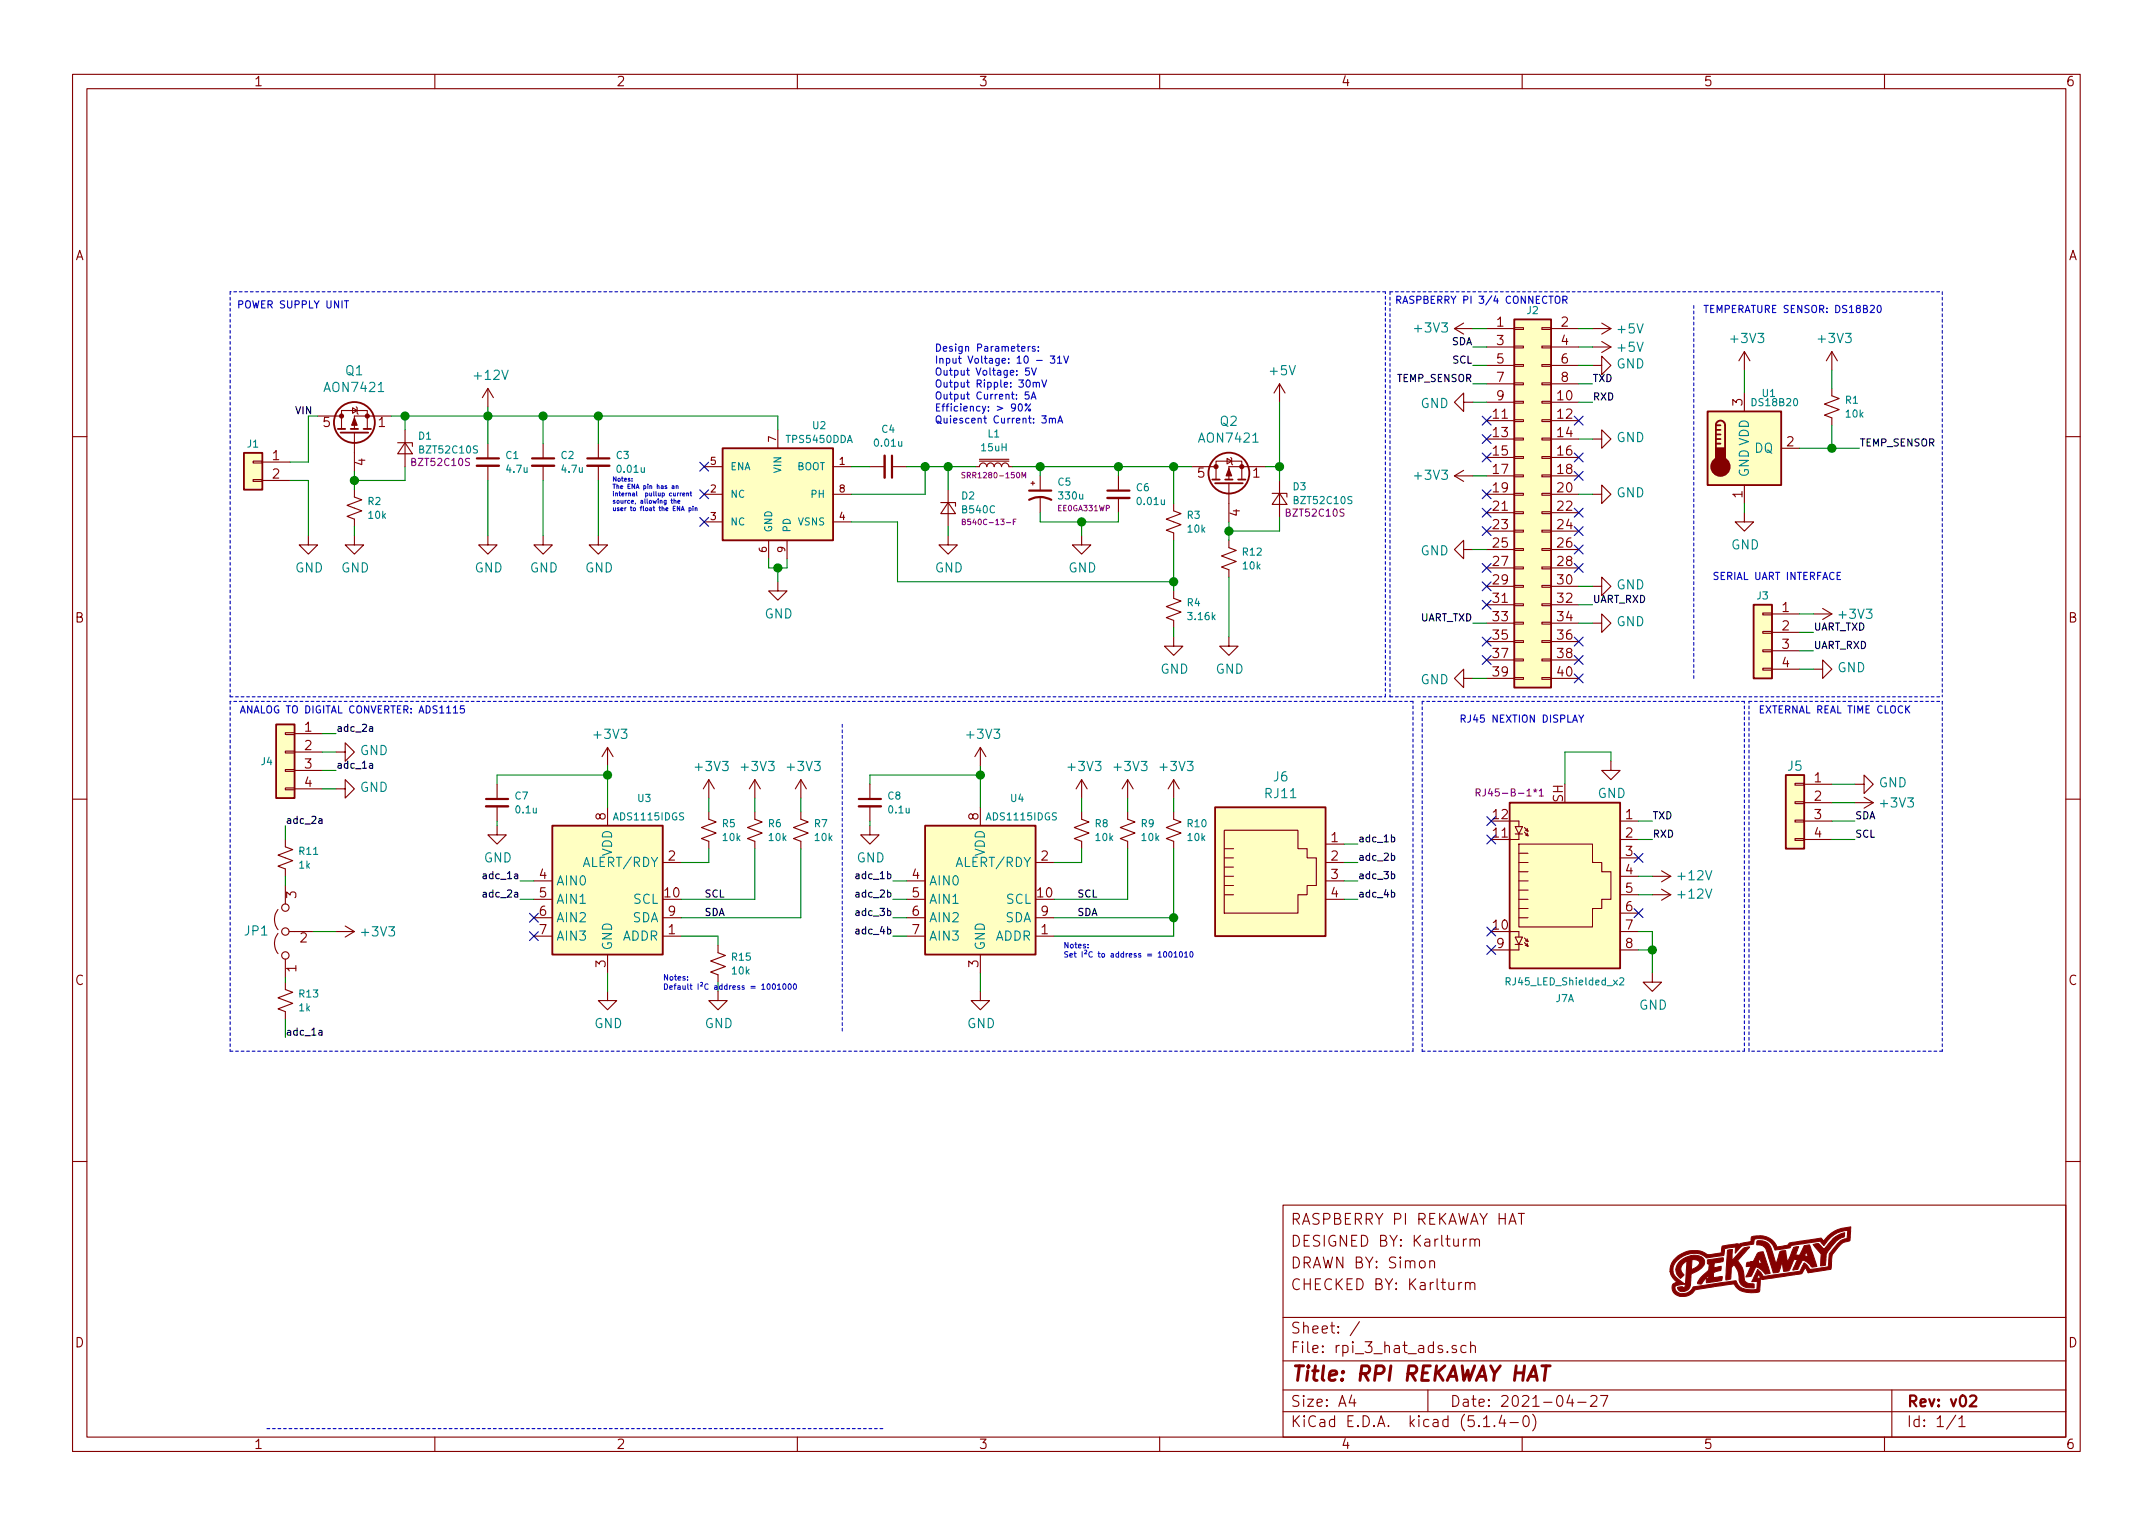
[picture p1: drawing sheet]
<svg xmlns="http://www.w3.org/2000/svg" width="297mm" height="210mm" viewBox="0 0 297 210" stroke-linecap="round" stroke-linejoin="round" font-family="sans-serif">
<g fill="none" stroke="#840000" stroke-width=".15">
<path d="M10 10.3h277v189.9h-277zM12 12.2h273v186.1h-273zM60 10.3v1.9M110 10.3v1.9M160 10.3v1.9M210 10.3v1.9M260 10.3v1.9M43.8 57.4h3.3M47.1 57.4v-.8h3.6v2.6M47.1 57.4v1.8M48.6 56.3l.7 .3-.7 .4zM48.9 59.7v5.3"/>
<path d="M49.1 56.1l.2 .2v.7l.1 .1M54 57.4h-5.1v1.8M55.9 59.3v5.1M67.3 53.6l-.8 1.3M67.3 53.6v2.5M67.3 53.6l.8 1.3M107.3 59.3v2.5M176.5 53v2.5M176.5 53l-.7 1.2M176.5 53l.8 1.2M200.7 45.3l1.2 .8M200.7 45.3h2.5"/>
<path d="M201.9 55.5v-1.3l-1.2 1.3 1.2 1.3v-1.3h1.3M201.9 44.6l-1.2 .7M205.1 45.3h3.8M205.1 47.9h3.8M205.1 55.5h3.8M205.1 58h3.8M205.1 50.4h3.8M205.1 53h3.8M208.9 57.9h1.3v.3h-1.3zM208.9 55.4h1.3v.2h-1.3zM208.9 52.8h1.3v.3h-1.3zM208.9 50.3h1.3v.2h-1.3z"/>
<path d="M208.9 47.7h1.3v.3h-1.3zM208.9 45.2h1.3v.3h-1.3zM212.7 57.9h1.3v.3h-1.3zM212.7 55.4h1.3v.2h-1.3zM212.7 52.8h1.3v.3h-1.3zM212.7 50.3h1.3v.2h-1.3zM212.7 47.7h1.3v.3h-1.3zM212.7 45.2h1.3v.3h-1.3zM214 45.3h3.8M214 47.9h3.8M214 55.5h3.8M214 58h3.8"/>
<path d="M214 50.4h3.8M214 53h3.8M219.7 50.4h1.3v-1.3l1.2 1.3-1.2 1.3v-1.3M219.7 45.3h2.5M219.7 47.9h2.5M221 44.6l1.2 .7M221 47.1l1.2 .8M222.2 45.3l-1.2 .8M222.2 47.9l-1.2 .7M240.7 48.5v2.5M240.7 54.2v2.6M240.7 48.5l-.8 1.3"/>
<path d="M240.7 48.5l.7 1.3M252.7 53.6v1l1 .4-2 .7 2 .8-2 .8 1 .4v1M252.7 48.5l-.7 1.3M252.7 48.5v2.5M252.7 48.5l.8 1.3M10 60.2h2M34.9 66.2h1.3v.2h-1.3zM34.9 63.6h1.3v.3h-1.3zM36.2 63.7h3.8M36.2 66.3h3.8M42.5 73.9v1.3h1.3l-1.3 1.2-1.2-1.2h1.2M48.9 73.9v1.3h1.3l-1.3 1.2-1.3-1.2h1.3"/>
<path d="M48.9 67.6v1l1 .4-2 .7 2 .8-2 .7 1 .4v1M54.9 61.1h2v.5M55.9 61.1l1 1.5h-2zM67.3 73.9v1.3h1.3l-1.3 1.2-1.3-1.2h1.3M67.3 61.2v2M67.3 64.3v2M74.9 73.9v1.3h1.3l-1.3 1.2-1.2-1.2h1.2M74.9 61.2v2M74.9 64.3v2M82.5 73.9v1.3h1.3l-1.3 1.2-1.2-1.2h1.2M82.5 61.2v2M82.5 64.3v2"/>
<path d="M97.2 64.4h2.5M97.2 68.2h2.5M97.2 72h2.5M106 74.5v2.6M108.6 74.5v2.6M114.9 64.4h2.6M114.9 68.2h2.6M114.9 72h2.6M120 64.4h2M123.1 64.4h2M129.8 69.3h2v.5M130.8 73.9v1.3h1.3l-1.3 1.2-1.3-1.2h1.3"/>
<path d="M130.8 69.3l1 1.6h-2zM130.8 67.6v5M134.6 64.4h.5a.51 .51 0 0 1 .5-.5 .51 .51 0 0 1 .5 .5 .51 .51 0 0 1 .6-.5 .51 .51 0 0 1 .5 .5 .51 .51 0 0 1 .5-.5 .51 .51 0 0 1 .5 .5 .51 .51 0 0 1 .5-.5 .51 .51 0 0 1 .5 .5h.5M135.1 63.6h4.1M135.1 63.4h4.1M142.2 66.7h.5M142.5 66.4v.5M143.5 65.7v2M143.5 68.7v2M149.2 73.9v1.3h1.3l-1.3 1.2-1.2-1.2h1.2M154.3 65.7v2M154.3 68.7v2"/>
<path d="M161.9 69.5v1l1 .4-2 .7 2 .8-2 .7 1 .4v1M164.5 64.4h3.3M167.8 64.4v-.8h3.5v2.6M167.8 64.4v1.8M169.3 63.2l.6 .4-.6 .4zM169.5 74.5v1.1l1.1 .3-2.1 .8 2.1 .8-2.1 .7 1 .4v1M169.5 66.7v5.3M169.8 63.1l.1 .1v.8l.2 .1M174.6 64.4h-5.1v1.8M175.5 68.1h2v.5M176.5 68.1l1 1.5h-2zM176.5 66.3v5.1"/>
<path d="M200.7 65.7h2.5M200.7 65.7l1.2 .7M201.9 75.8v-1.3l-1.2 1.3 1.2 1.3v-1.3h1.3M201.9 64.9l-1.2 .8M205.1 60.6h3.8M205.1 63.1h3.8M205.1 65.7h3.8M205.1 68.2h3.8M205.1 70.7h3.8M205.1 73.3h3.8M205.1 75.8h3.8M205.1 78.4h3.8"/>
<path d="M208.9 73.1h1.3v.3h-1.3zM208.9 75.7h1.3v.2h-1.3zM208.9 78.2h1.3v.3h-1.3zM208.9 70.6h1.3v.3h-1.3zM208.9 65.5h1.3v.3h-1.3zM208.9 63h1.3v.2h-1.3zM208.9 60.4h1.3v.3h-1.3zM208.9 68.1h1.3v.2h-1.3zM212.7 73.1h1.3v.3h-1.3zM212.7 75.7h1.3v.2h-1.3zM212.7 78.2h1.3v.3h-1.3zM212.7 70.6h1.3v.3h-1.3z"/>
<path d="M212.7 65.5h1.3v.3h-1.3zM212.7 63h1.3v.2h-1.3zM212.7 60.4h1.3v.3h-1.3zM212.7 68.1h1.3v.2h-1.3zM214 60.6h3.8M214 63.1h3.8M214 65.7h3.8M214 68.2h3.8M214 70.7h3.8M214 73.3h3.8M214 75.8h3.8M214 78.4h3.8"/>
<path d="M219.7 60.6h1.3v-1.3l1.2 1.3-1.2 1.2v-1.2M219.7 68.2h1.3v-1.3l1.2 1.3-1.2 1.3v-1.3M240.7 70.7v1.3h1.2l-1.2 1.3-1.3-1.3h1.3M240.7 66.9v2.6M245.7 61.8h2.6M285 60.2h2M107.3 80.3v1.2h1.3l-1.3 1.3-1.3-1.3h1.3M161.9 81.5v1l1 .4-2 .8 2 .7-2 .8 1 .4v1M161.9 87.9v1.2h1.3l-1.3 1.3-1.2-1.3h1.2M169.5 87.9v1.2h1.3l-1.3 1.3-1.2-1.3h1.2M201.9 93.6v-1.3l-1.2 1.3 1.2 1.3v-1.3h1.3M205.1 80.9h3.8"/>
<path d="M205.1 83.4h3.8M205.1 86h3.8M205.1 88.5h3.8M205.1 91.1h3.8M205.1 93.6h3.8M208.9 80.8h1.3v.2h-1.3zM208.9 83.3h1.3v.3h-1.3zM208.9 85.8h1.3v.3h-1.3zM208.9 88.4h1.3v.2h-1.3zM208.9 90.9h1.3v.3h-1.3zM208.9 93.5h1.3v.2h-1.3zM212.7 80.8h1.3v.2h-1.3z"/>
<path d="M212.7 83.3h1.3v.3h-1.3zM212.7 85.8h1.3v.3h-1.3zM212.7 88.4h1.3v.2h-1.3zM212.7 90.9h1.3v.3h-1.3zM212.7 93.5h1.3v.2h-1.3zM214 80.9h3.8M214 83.4h3.8M214 86h3.8M214 88.5h3.8M214 91.1h3.8M214 93.6h3.8M219.7 80.9h1.3v-1.3l1.2 1.3-1.2 1.3v-1.3"/>
<path d="M219.7 86h1.3v-1.3l1.2 1.3-1.2 1.2v-1.2M243.2 92.2h1.3v.3h-1.3zM243.2 89.7h1.3v.2h-1.3zM243.2 84.6h1.3v.2h-1.3zM243.2 87.1h1.3v.3h-1.3zM244.5 84.7h3.8M244.5 87.2h3.8M244.5 89.8h3.8M244.5 92.3h3.8M250.2 92.3h1.3v-1.2l1.2 1.2-1.2 1.3v-1.3M250.2 84.7h2.5M251.5 83.9l1.2 .8"/>
<path d="M252.7 84.7l-1.2 .8M10 110.3h2M39.4 108.7h1.2v.3h-1.2zM39.4 106.2h1.2v.2h-1.2zM39.4 101.1h1.2v.2h-1.2zM39.4 103.6h1.2v.3h-1.2zM39.4 115.8v1l1 .4-2 .8 2 .7-2 .8 1 .4v1M40.6 101.2h3.8M40.6 103.8h3.8M40.6 106.3h3.8M40.6 108.8h3.8M46.4 103.8h1.2v-1.3l1.3 1.3-1.3 1.2v-1.2"/>
<path d="M46.4 108.8h1.2v-1.2l1.3 1.2-1.3 1.3v-1.3M68.6 113.9v1.3h1.2l-1.2 1.3-1.3-1.3h1.3M68.6 108.2v2M68.6 111.2v2.1M83.8 103.1v2.6M83.8 111.4v2.5M83.8 103.1l-.7 1.3M83.8 103.1l.8 1.3M91.4 119h2.6M97.8 112v1l1 .4-2 .8 2 .7-2 .8 1 .4v1M97.8 107.6l-.8 1.2M97.8 107.6v2.5"/>
<path d="M97.8 107.6l.8 1.2M104.1 112v1l1.1 .4-2.1 .8 2.1 .7-2.1 .8 1 .4v1M104.1 107.6l-.7 1.2M104.1 107.6v2.5M104.1 107.6l.8 1.2M110.5 112v1l1 .4-2 .8 2 .7-2 .8 1 .4v1M110.5 107.6l-.8 1.2M110.5 107.6v2.5M110.5 107.6l.8 1.2M120 113.9v1.3h1.3l-1.3 1.3-1.3-1.3h1.3M120 108.2v2M120 111.2v2.1"/>
<path d="M135.3 103.1l-.8 1.3M135.3 103.1v2.6M135.3 111.4v2.5M135.3 103.1l.7 1.3M142.9 119h2.5M149.2 112v1l1 .4-2 .8 2 .7-2 .8 1 .4v1M149.2 107.6l-.7 1.2M149.2 107.6v2.5M149.2 107.6l.8 1.2M155.6 112v1l1 .4-2 .8 2 .7-2 .8 1 .4v1M155.6 107.6l-.8 1.2M155.6 107.6v2.5"/>
<path d="M155.6 107.6l.7 1.2M161.9 112v1l1 .4-2 .8 2 .7-2 .8 1 .4v1M161.9 107.6v2.5M161.9 107.6l-.7 1.2M161.9 107.6l.8 1.2M168.9 119.6h1.3M168.9 118.4h1.3M168.9 117.1h1.3M168.9 114.5h10.2v2.6h1.2v1.3h1.3v3.8h-1.3v1.2h-1.2v2.6h-10.2zM182.9 116.5h2.5M182.9 119h2.5M208.3 113.3h1.2v.7"/>
<path d="M209 114h1.1l-.6 1.1zM209 115.1h1.1M209.5 117.7h1.3M209.5 119h1.3M209.5 116.5h10.2v2.5h1.3v1.3h1.2v3.8h-1.2v1.2h-1.3v2.6h-10.2zM209.5 115.1v.7h-1.2M210.3 114.2l.5 .5-.4-.2M210.3 114.8l.5 .5-.4-.1M210.7 114.3l.1 .4M210.7 114.9l.1 .4M222.2 105v1.3h1.3l-1.3 1.3-1.2-1.3h1.2M223.5 113.3h2.6"/>
<path d="M223.5 115.8h2.6M223.5 118.4h2.6M247.6 115.7h1.3v.2h-1.3zM247.6 113.2h1.3v.2h-1.3zM247.6 108.1h1.3v.2h-1.3zM247.6 110.6h1.3v.3h-1.3zM248.9 110.7h3.8M248.9 108.2h3.8M248.9 113.3h3.8M248.9 115.8h3.8M255.9 108.2h1.3v-1.3l1.2 1.3-1.2 1.3v-1.3M255.9 110.7h2.5"/>
<path d="M257.2 110l1.2 .7M258.4 110.7l-1.2 .8M285 110.3h2M38.4 128.8a2.26 2.26 0 0 0 0 2.8M38.4 125.5a2.26 2.26 0 0 0 0 2.8M39.4 135.5v1l1 .4-2 .8 2 .7-2 .8 1 .4v1M39.4 122.2v2.5M39.4 132.3v2.6M39.9 128.5h3.3M46.4 128.5h2.5M47.6 127.8l1.3 .7M48.9 128.5l-1.3 .8"/>
<path d="M73.7 126.6h2.5M73.7 121.5h2.5M73.7 124.1h2.5M73.7 129.2h2.5M83.8 136.8v1.2h1.3l-1.3 1.3-1.3-1.3h1.3M83.8 131.7v2.5M91.4 126.6h2.6M91.4 129.2h2.6M99.1 136.8v1.2h1.2l-1.2 1.3-1.3-1.3h1.3M99.1 130.4v1l1 .4-2.1 .8 2.1 .7-2.1 .8 1.1 .4v1M125.1 126.6h2.5M125.1 121.5h2.5"/>
<path d="M125.1 124.1h2.5M125.1 129.2h2.5M135.3 136.8v1.2h1.2l-1.2 1.3-1.3-1.3h1.3M135.3 131.7v2.5M142.9 126.6h2.5M142.9 129.2h2.5M168.9 123.4h1.3M168.9 122.2h1.3M168.9 120.9h1.3M182.9 121.5h2.5M182.9 124.1h2.5M208.3 128.5h1.2v.8"/>
<path d="M209 129.3h1.1l-.6 1zM209 130.3h1.1M209.5 120.3h1.3M209.5 121.5h1.3M209.5 122.8h1.3M209.5 124.1h1.3M209.5 130.3v.8h-3.8M209.5 125.3h1.3M209.5 126.6h1.3M210.3 129.4l.5 .5-.4-.1M210.3 130l.5 .6-.4-.2M210.7 129.5l.1 .4"/>
<path d="M210.7 130.2l.1 .4M223.5 128.5h2.6M223.5 123.4h2.6M223.5 120.9h2.6M223.5 131.1h2.6M223.5 126h2.6M228 134.2v1.3h1.2l-1.2 1.3-1.3-1.3h1.3M228 123.4h2.5M228 120.9h2.5M229.2 122.7l1.3 .7M229.2 120.1l1.3 .8M230.5 123.4l-1.3 .8"/>
<path d="M230.5 120.9l-1.3 .8M10 160.2h2M177 166.3h108v32h-108zM197.3 174.1a.41 .41 0 0 1 .6 0v.8M197.3 173.9v1M201.3 176.9v1M201.7 176.9l-.4 .2v.1M202.2 177.1a.39 .39 0 0 1 .6 0v.8M202.2 176.9v1M202.3 170.9l-.2 .1-.2 .2M202.8 177.1a.36 .36 0 0 1 .3-.2 .36 .36 0 0 1 .4 .2v.8M202.8 171.1a.41 .41 0 0 1 .7 0v.8"/>
<path d="M202.8 170.9v1M203.5 171.1l.2-.2 .3 .1 .1 .9M209.5 167.4h.8M209.9 167.4v1.5M285 160.2h2M60 198.3v1.9M110 198.3v1.9M160 198.3v1.9M177 194.8h108M177 191.8h108M177 187.8h108M177 181.8h108"/>
<path d="M186.5 192.5l-.4 1h1M186.8 193v1M187.6 182.3l-1.3 2M197 191.8v3M200.9 185.7a.37 .37 0 0 0-.6 .1v.1a.54 .54 0 0 0 .6 .3v.3l-.1 .1-.5-.1M202.3 185.7a.48 .48 0 0 0-.7 0l-.1 .2 .1 .6a.48 .48 0 0 0 .7 0M202.9 185.7a.41 .41 0 0 1 .7 .1v.8M202.9 185.1v1.5M204.7 196.8h.8M206.2 196.7v.1l-.1-.1h.1v.1M207.2 195.2l-.4 1.1h.9M207.5 195.8v1"/>
<path d="M208.3 196.3h1.2M210 198.3v1.9M210.3 195.4a.36 .36 0 0 1 .6 .2 .77 .77 0 0 1-.4 1.2 1 1 0 0 1-.2-1.4zM211.5 195.1a1.71 1.71 0 0 1 0 2.3M216.6 192.5l-.4 1h.9M216.9 193v1M217.7 193.5h1.1M219.5 192.7l.2-.2h.3a.41 .41 0 0 1 .3 .7l-.9 .8h.9M220.8 192.5h1l-.6 1.5M260 198.3v1.9M261 191.8v6.5M269.8 195.2l-1.2 2"/>
<path d="M270.3 195.8l.3-.3 .1-.2v1.5M270.3 196.8h.8"/>
<circle cx="39.4" cy="125.2" r=".51"/>
<circle cx="39.4" cy="131.8" r=".51"/>
<circle cx="39.4" cy="128.5" r=".51"/>
</g>
<path d="M65.8 63.2h3M73.4 63.2h3.1M81 63.2h3.1M123.1 62.9v3M142 69a3.2 3.2 0 0 1 3 0M142 67.7h3M152.8 67.7h3M67.1 110.2h3M118.5 110.2h3M271.8 192.7l.2-.2 .5 .1a.37 .37 0 0 1 .1 .6l-.9 .8h1" fill="none" stroke="#840000" stroke-width=".3"/>
<path d="M212.7 188.4h1.2M213.3 188.4l-.2 2" fill="none" stroke="#840000" stroke-width=".41"/>
<g fill="none" stroke="#840000" stroke-width=".25">
<path d="M46.6 59.2h1M47 59.7h3.8M48.4 59.2h1M50.2 59.2h1M208.9 44.1h5.1v50.8h-5.1zM235.6 56.8h10.1v10.1h-10.1zM236.7 58.7a.63 .63 0 0 1 .7-.7 .63 .63 0 0 1 .6 .7v3.1M236.7 59.9h.7M236.7 59.3h.7M236.7 58.7v3.1M236.7 58.7h.7M33.7 62.5h2.5v5.1h-2.5z"/>
<path d="M99.7 61.8h15.2v12.7h-15.2zM167.3 66.2h1M167.6 66.7h3.8M169 66.2h1.1M170.8 66.2h1M236.7 61.2h.7M236.7 60.6h.7M38.1 99.9h2.5v10.2h-2.5zM241.9 83.4h2.6v10.2h-2.6zM76.2 113.9h15.2v17.8h-15.2zM127.6 113.9h15.3v17.8h-15.3zM167.6 111.4h15.3v17.8h-15.3z"/>
<path d="M208.3 110.7h15.2v22.9h-15.2zM246.4 106.9h2.5v10.2h-2.5z"/>
<circle cx="48.9" cy="58.3" r="2.82"/>
<circle cx="169.5" cy="65.3" r="2.82"/>
</g>
<g fill="#840000" stroke="#840000" stroke-width=".15">
<path d="M169.5 64.6l.4 1.1h-.7z"/>
<path d="M48.9 57.7l.4 1h-.8z"/>
<circle cx="171.3" cy="64.4" r=".28"/>
<circle cx="167.8" cy="64.4" r=".28"/>
<circle cx="50.7" cy="57.4" r=".28"/>
<circle cx="47.1" cy="57.4" r=".28"/>
</g>
<g fill="#ffffc2" stroke="#ffffc2" stroke-width=".14">
<path d="M208.9 44.1h5.1v50.8h-5.1z"/>
<path d="M246.4 106.9h2.5v10.2h-2.5z"/>
<path d="M235.6 56.8h10.1v10.1h-10.1z"/>
<path d="M38.1 99.9h2.5v10.2h-2.5z"/>
<path d="M208.3 110.7h15.2v22.9h-15.2z"/>
<path d="M241.9 83.4h2.6v10.2h-2.6z"/>
<path d="M33.7 62.5h2.5v5.1h-2.5z"/>
<path d="M167.6 111.4h15.3v17.8h-15.3z"/>
<path d="M76.2 113.9h15.2v17.8h-15.2z"/>
<path d="M127.6 113.9h15.3v17.8h-15.3z"/>
<path d="M99.7 61.8h15.2v12.7h-15.2z"/>
</g>
<g fill="#840000" stroke="#840000" stroke-width=".14">
<path d="M250.1 171.7l.8-.1 .8 .7 .2-.3a4.1 4.1 0 0 1 2.6-1.9v.4a.37 .37 0 0 1-.4 .3 3.6 3.6 0 0 0-1.5 1.3 2.09 2.09 0 0 0-.7 2l-.1 .5h-.6l.1-1.6z"/>
<path d="M241 174.2l1.6-.1 .1 .2h.3l-.2-.6-.2 .4h-1.1h.4l.4-.9a.85 .85 0 0 1 1-.5l.9 3-.7 .1a1.91 1.91 0 0 0-1.3-1l-.6 1.3-.7 .1 .7-1.5h-.7z"/>
<path d="M238.3 172.5l.7-.1v1.5l1.1-1.2a1.33 1.33 0 0 1 1.3-.7l-1.7 1.9a4.4 4.4 0 0 1 1 2.8 1.22 1.22 0 0 0 1.2 .4l.1 .1v.5h-.5a1.35 1.35 0 0 1-1.6-1.5 2.73 2.73 0 0 0-.7-1.7l-.3 .4-.1 1a.52 .52 0 0 1-.1 .6 .52 .52 0 0 1-.6 .1z"/>
<path d="M235.6 173.8l2.1-.3a.38 .38 0 0 1 .1 .5 .38 .38 0 0 1-.5 .1l-.8 .1v.7l1-.2v.3l-.1 .3-1 .3v.6l1.2-.1-.1 .6-2 .3-.1-.6 .3-.1v-.2l-1 1.1-.5-.1a5.2 5.2 0 0 1 1.6-1.9v-.8l-.2-.1z"/>
<path d="M231.6 174.2a2.61 2.61 0 0 1 3.3-.6 .94 .94 0 0 1-.2 1.4l-.6 .4-.8 .3v.7a1.6 1.6 0 0 1-.6 1.7 .72 .72 0 0 1-.8 .1 .72 .72 0 0 1-.5-.6 .89 .89 0 0 1 .9 0l.2-.1v-.2l.2-2.1a1.76 1.76 0 0 0 1.8-.9 .78 .78 0 0 0-1.1-.5l-.1 1.4h-.6v-1.1a1 1 0 0 0-.8 .8 1 1 0 0 0 .4 1l-.4 .5a1.45 1.45 0 0 1-.3-2.2z"/>
<path d="M242.4 171.2a1.5 1.5 0 0 1 2 1.1l.6 2 .6-1.6 .2-.1 .6-.1 .2 1.6 .4-.9h2l.5 .2-.3-.6-.2 .4h-2l.2-.6a.66 .66 0 0 1 .9-.6l-.3 1.1 .5 .1 .6-1.3 .8-.2 1 3-.7 .1a2.35 2.35 0 0 0-1.3-1l-.7 1.3-.7 .1 .7-1.4h-.5l-.5 1.2a.47 .47 0 0 1-.6 .4h-.3l-.2-1.2-.3 .8a.56 .56 0 0 1-.6 .6h-.3l-.7-2a2.7 2.7 0 0 0-.8-1.7l-.8-.2z"/>
<path d="M230.9 173.9a3.6 3.6 0 0 1 4.7-.8l1.9-.3 .1-.9 1.9-.3h.4v.1l.3-.2 1.4-.2 .1-.7a2.84 2.84 0 0 1 3.5 1.4l1.5-.3 .2-.2 .4-.1 4-.6 .3 .4 .1-.2a4.6 4.6 0 0 1 3.6-1.7l-.1 1.8-.1 .1a1.84 1.84 0 0 0-1.5 .8l-.6 .9a1.77 1.77 0 0 0-.3 1.3l-.1 .9-3.1 .5-.4-.7-.2 .3a.83 .83 0 0 1-1.1 .6l-4.7 .7-.5-.7-.3 .6 .6-.1-.2 1.9a3.5 3.5 0 0 1-3-.4l-.4-.6-.2-.1-5.2 .9a1.93 1.93 0 0 1-3 .3 .83 .83 0 0 1-.2-.8 .83 .83 0 0 1 .6-.6l-.2-.3a2.05 2.05 0 0 1-.7-1.1h.4l.4 .7 1.3 1-1.1 .1-.3 .2a1.02 1.02 0 0 0 1.4 .9h.3a1.5 1.5 0 0 0 .8-.9l5.9-.8a1.78 1.78 0 0 0 2.1 1.2h.8v-.1l.1-1h-.8l.8-1.7 .4 .4 .4 .6 5-.7 .6-1.2 .4 .3 .5 .7 2.4-.4 .2-1.8 1.5-1.8 .9-.4 .1-1.1a4 4 0 0 0-3.3 2.2l-.5-.7-3.4 .5a.61 .61 0 0 0-.8 .5l-1.9 .3-.1-.1a2.17 2.17 0 0 0-2.9-1.4l-.1 .6-1.6 .3-.9 1v-.8l-.9 .1-.6 .1-.1 .9-2.4 .4a2.98 2.98 0 0 0-4 .3 1.9 1.9 0 0 0-.6 1.6h-.4v-.4l.2-.8z"/>
</g>
<g fill="#840000" stroke="#840000" stroke-width=".25">
<path d="M236.7 61.8h1.3v1.9h-1.3z"/>
<circle cx="237.4" cy="64.4" r="1.27"/>
</g>
<path d="M132.8 72l.3-.1v-.2l-.3-.1v.8h.3l.1-.3-.2-.1M133.1 65.2h-.3l-.1 .1 .1 .2 .3 .1v.3h-.4M139.8 72h.3M140.2 71.6h-.4v.8M141 65.9v-.7l.2 .5 .3-.5v.7" fill="none" stroke="#840084" stroke-width=".14"/>
<path d="M223.5 135l.3-.1 .2 .3-.6 .7h.6" fill="none" stroke="#008484" stroke-width=".15"/>
<path d="M203.7 109.4l.4-.1 .1-.1v-.3l-.2-.1h-.3v1M203.9 109.4l.3 .4M211.6 109l.2 .1 .2-.1M212.4 109.1l.2-.3v1M212.4 109.8h.5" fill="none" stroke="#840084" stroke-width=".15"/>
<path d="M65.8 64.3h3M73.4 64.3h3.1M81 64.3h3.1M122 62.9v3M152.8 68.7h3M67.1 111.2h3M118.5 111.2h3" fill="none" stroke="#840000" stroke-width=".33"/>
<g fill="none" stroke="#0000c2" stroke-width=".15" stroke-dasharray=".4 .4">
<path d="M31.7 40.3v55.8M191.1 40.3h-159.4M191.8 40.3v55.8M191.8 40.3h76.2M233.7 42.2v51.4M268 40.3v55.8M31.7 96.8v48.2M31.7 96.1h159.4M116.2 99.9v42.6M191.1 96.1v-55.8M191.8 96.1h76.2M194.9 96.8h-163.2"/>
<path d="M196.2 96.8v48.2M240.7 96.8h-44.5M241.3 96.8h26.7M268 96.8v48.2M31.7 145h163.2M194.9 145v-48.2M196.2 145h44.5M240.7 145v-48.2M241.3 145v-48.2M268 145h-26.7M36.8 197.1h85.1"/>
</g>
<g fill="none" stroke="#008400" stroke-width=".15">
<path d="M43.8 57.4h-1.3v6.3h-2.5M54 57.4h53.3v1.9M55.9 57.4v1.9M67.3 56.1v5.1M74.9 57.4v3.8M82.5 57.4v3.8M176.5 55.5v10.8M203.2 45.3h1.9M203.2 47.9h1.9M203.2 53h1.9M203.2 55.5h1.9M203.2 50.4h1.9"/>
<path d="M217.8 45.3h1.9M217.8 47.9h1.9M217.8 53h1.9M217.8 55.5h1.9M217.8 50.4h1.9M240.7 51v3.2M252.7 51v2.6M252.7 58.7v3.1M40 66.3h2.5v7.6M48.9 65v2.6M48.9 72.6v1.3M55.9 64.4v1.9h-7"/>
<path d="M67.3 66.3v7.6M74.9 66.3v7.6M82.5 66.3v7.6M106 77.1v1.3h2.6v-1.3M107.3 78.4v1.9M117.5 64.4h2.5M117.5 72h6.3v8.3h38.1M125.1 64.4h9.5M127.6 64.4v3.8h-10.1M130.8 64.4v3.2M130.8 72.6v1.3M139.7 64.4h24.8"/>
<path d="M143.5 70.7v1.3h10.8v-1.3M143.5 64.4v1.3M149.2 72v1.9M154.3 64.4v1.3M161.9 64.4v5.1M161.9 74.5v7M169.5 72v2.5M169.5 79.6v8.3M174.6 64.4h1.9M176.5 71.4v1.9h-7M203.2 75.8h1.9M203.2 65.7h1.9"/>
<path d="M217.8 68.2h1.9M217.8 60.6h1.9M240.7 69.5v1.2M248.3 61.8h8.2M161.9 86.6v1.3M203.2 86h1.9M203.2 93.6h1.9M217.8 83.4h1.9M217.8 86h1.9M217.8 80.9h1.9M248.3 84.7h1.9M248.3 92.3h1.9"/>
<path d="M248.3 87.2h1.9M248.3 89.8h1.9M39.4 113.9v1.9M44.4 101.2h2M44.4 103.8h2M44.4 106.3h2M44.4 108.8h2M68.6 113.3v.6M83.8 105.7v5.7M83.8 106.9h-15.2v1.3M97.8 117.1v1.9h-3.8M97.8 110.1v1.9"/>
<path d="M104.1 117.1v7h-10.1M104.1 110.1v1.9M110.5 117.1v9.5h-16.5M110.5 110.1v1.9M120 113.3v.6M135.3 106.9h-15.3v1.3M135.3 105.7v5.7M149.2 110.1v1.9M149.2 117.1v1.9h-3.8M155.6 117.1v7h-10.2M155.6 110.1v1.9M161.9 110.1v1.9"/>
<path d="M161.9 117.1v12.1h-16.5M185.4 119h1.9M185.4 116.5h1.9M222.2 105v-1.2h-6.3v4.4M226.1 115.8h1.9M226.1 113.3h1.9M252.7 115.8h3.2M252.7 113.3h3.2M252.7 110.7h3.2M252.7 108.2h3.2M39.4 120.9v1.3M39.4 134.9v.6"/>
<path d="M43.2 128.5h3.2M71.8 121.5h1.9M71.8 124.1h1.9M83.8 134.2v2.6M94 129.2h5.1v1.2M123.2 121.5h1.9M123.2 124.1h1.9M123.2 126.6h1.9M123.2 129.2h1.9M135.3 134.2v2.6M145.4 126.6h16.5M185.4 121.5h1.9"/>
<path d="M185.4 124.1h1.9M226.1 128.5h1.9v5.7M226.1 131.1h1.9M226.1 123.4h1.9M226.1 120.9h1.9M39.4 140.6v2.5"/>
</g>
<g fill="none" stroke="#000" stroke-width=".15">
<path d="M44 113h.4v.6M44.4 113.2h-.3l-.1 .2 .1 .2h.3M51 100.3h.4v.6M51 105.4h.4v.6M51.4 100.5h-.3l-.1 .2 .1 .2h.3M51.4 105.6h-.3l-.1 .1 .1 .3 .3-.1M192 118.1l.3-.1 .1 .2v.4h-.4M192 115.5h.3l.1 .2v.4h-.4M67.1 120.8h-.3l-.2 .2 .2 .2h.3M67.1 123.3l-.3 .1-.2 .1 .2 .3 .3-.1M192 123.2l.3-.1 .1 .2v.4h-.4M192 120.6h.3l.1 .1v.5h-.4"/>
<path d="M44 142.2h.4v.6M44.4 142.4h-.3l-.1 .2 .1 .2h.3"/>
</g>
<g fill="none" stroke="#0000c2" stroke-width=".15">
<path d="M32.9 42h.5l.1-.2v-.2l-.6-.1v1M140.1 56.1l-.2 .2h-.3l-.1-.2 .1-.3 .1-.1 .4 .1a.7 .7 0 0 1-.3 .9h-.2M140.6 55.8l.1-.1a.53 .53 0 0 1 .4 .5 .53 .53 0 0 1-.4 .5l-.1-.1-.1-.3zM141.5 55.8h.2v.2h-.2zM141.9 47.8v.7M141.9 54.1h-.4l-.1 .4h.5l.1 .1-.1 .4-.1 .1-.4-.1M142 50.8h-.5v.4h.4l.1 .1v.4l-.1 .1-.4-.1M142.1 47.8l-.2 .1v.1M142.2 55.7l-.8 1M142.3 55.1l.3-1 .3 1M142.3 50.8l.3 1 .4-1M142.4 54.8h.4"/>
<path d="M142.5 52.8h.4l.1 .6M142.5 52.8v.6M142.8 47.8h-.3l-.1 .1 .1 .2 .3 .1v.2h-.4M143 52.9l.1-.1h.3v.6M143 49.7h.8M143.3 48.4v.1M143.3 47.8v.1M143.7 52.4l.4 1 .3-1M143.7 57.4h.6l-.3 .4h.3v.5l-.1 .1h-.3l-.2-.1M144.8 57.8h.4v.6M144.8 57.7v.7M144.9 49.1h.6l-.3 .4 .3 .1v.4l-.2 .1-.4-.1"/>
<path d="M145.2 57.8l.1-.1 .3 .1v.6M145.9 49.4l.3-.3v1M145.9 50.1h.6M145.9 58.4l.4-1 .3 1M146 58.1h.5M146.8 49.1l.3 1 .3-1M214.6 41l.2-.1a.35 .35 0 0 1 .4 .3v.3a.33 .33 0 0 1-.3 .4 .33 .33 0 0 1-.3-.4zM215.6 41.4l.5-.1 .1-.1v-.3h-.6v1M215.9 41.4l.3 .5M259.1 42.2l.1-.1a.54 .54 0 0 1 .4 .4 .54 .54 0 0 1-.2 .6h-.1a.56 .56 0 0 1-.2-.9zM253.9 79h-.4v1h.4M62.6 98.4h.5"/>
<path d="M64 97.4h-.4l-.1 .4h.5l.1 .1-.1 .4-.1 .1-.4-.1M217.8 98.6l.4 .6 .3-.6M218.2 99.2v.4M263.1 97.8l.4 .6M263.5 97.4l-.6 .5"/>
<circle cx="142" cy="56.6" r=".15"/>
</g>
<g fill="none" stroke="#0000c2" stroke-width=".14">
<path d="M87.2 66.3v.1M87.2 66v.1M92.6 69h.2M92.7 68.8v.6h.1M92.7 67.1l.2-.1 .1 .1v.3h-.2l-.1-.2h.3M92.9 68v.4h.3M93 69.1h.2l.1 .3M93 68.8v.6M93.2 68v.4M93.3 67.1h.2v.3M93.3 67v.4M93.5 68v.4"/>
<path d="M93.5 69.2h.3l-.1-.2-.2 .1v.3h.3M93.6 68l-.1 .1M93.9 68v.4M94 70.5l.2-.7 .2 .7M94 68l-.1 .1M94.1 70.3h.2M94.2 68.2h.3l-.1-.2-.2 .1v.2l.3 .1M94.7 68.1h.3v.3M94.7 68v.4M95.1 70.1l.1-.1 .2 .2-.1 .2h-.2M95.1 70v.7M95.2 68h.2"/>
<path d="M95.3 67.8v.5l.1 .1M95.6 69.8v.1M95.6 70v.5M95.9 70.1h.2l.1 .4M95.9 70v.5M94.9 135.1v.1M94.9 134.8h.1M106.6 135.8l.1-.1a.41 .41 0 0 1 .3 .4 .41 .41 0 0 1-.3 .4l-.1-.3zM107.3 136l.2-.3v.8M107.3 136.5h.4M108.1 135.8l.1-.1a.41 .41 0 0 1 .2 .4 .41 .41 0 0 1-.2 .4l-.2-.3zM108.8 135.8l.1-.1a.38 .38 0 0 1 .3 .4 .38 .38 0 0 1-.4 .4l-.1-.3z"/>
<path d="M109.6 135.8v-.1a.41 .41 0 0 1 .3 .4 .41 .41 0 0 1-.3 .4 .5 .5 0 0 1 0-.7zM150.1 130.7v.1M150.1 130.3v.1M160.6 131.3h.1a.41 .41 0 0 1 .3 .4 .41 .41 0 0 1-.3 .3 .5 .5 0 0 1-.1-.7zM161.3 131.4l.1-.1a.38 .38 0 0 1 .3 .4 .38 .38 0 0 1-.3 .3l-.2-.2zM162 131.5l.2-.2v.7M162 132h.4M162.8 131.4l.1-.1a.38 .38 0 0 1 .3 .4 .38 .38 0 0 1-.4 .3l-.1-.2zM163.4 131.5l.3-.2v.7M163.4 132h.5M164.2 131.4l.1-.1a.41 .41 0 0 1 .3 .4 .41 .41 0 0 1-.3 .3l-.1-.2z"/>
</g>
<g fill="#008400" stroke="#008400" stroke-width=".25">
<circle cx="149.2" cy="72" r=".51"/>
<circle cx="143.5" cy="64.4" r=".51"/>
<circle cx="161.9" cy="126.6" r=".51"/>
<circle cx="154.3" cy="64.4" r=".51"/>
<circle cx="161.9" cy="80.3" r=".51"/>
<circle cx="161.9" cy="64.4" r=".51"/>
<circle cx="130.8" cy="64.4" r=".51"/>
<circle cx="67.3" cy="57.4" r=".51"/>
<circle cx="135.3" cy="106.9" r=".51"/>
<circle cx="74.9" cy="57.4" r=".51"/>
<circle cx="176.5" cy="64.4" r=".51"/>
<circle cx="127.6" cy="64.4" r=".51"/>
<circle cx="169.5" cy="73.3" r=".51"/>
<circle cx="107.3" cy="78.4" r=".51"/>
<circle cx="228" cy="131.1" r=".51"/>
<circle cx="83.8" cy="106.9" r=".51"/>
<circle cx="48.9" cy="66.3" r=".51"/>
<circle cx="55.9" cy="57.4" r=".51"/>
<circle cx="252.7" cy="61.8" r=".51"/>
<circle cx="82.6" cy="57.4" r=".51"/>
</g>
<g fill="none" stroke="#000084" stroke-width=".15">
<path d="M204.5 57.4l1.2 1.2M204.5 60l1.2 1.2M205.7 57.4l-1.2 1.2M205.7 60l-1.2 1.2M217.2 57.4l1.2 1.2M218.4 57.4l-1.2 1.2M96.5 63.8l1.3 1.2M96.5 67.6l1.3 1.2M96.5 71.4l1.3 1.2M97.8 63.8l-1.3 1.2M97.8 67.6l-1.3 1.2M97.8 71.4l-1.3 1.2"/>
<path d="M204.5 62.5l1.2 1.2M204.5 72.7l1.2 1.2M204.5 77.7l1.2 1.3M204.5 70.1l1.2 1.2M204.5 67.6l1.2 1.2M205.7 77.7l-1.2 1.3M205.7 70.1l-1.2 1.2M205.7 62.5l-1.2 1.2M205.7 72.7l-1.2 1.2M205.7 67.6l-1.2 1.2M217.2 62.5l1.2 1.2M217.2 65l1.2 1.3"/>
<path d="M217.2 72.7l1.2 1.2M217.2 75.2l1.2 1.2M217.2 77.7l1.2 1.3M217.2 70.1l1.2 1.2M218.4 62.5l-1.2 1.2M218.4 65l-1.2 1.3M218.4 70.1l-1.2 1.2M218.4 75.2l-1.2 1.2M218.4 77.7l-1.2 1.3M218.4 72.7l-1.2 1.2M204.5 80.3l1.2 1.2M204.5 82.8l1.2 1.2"/>
<path d="M204.5 87.9l1.2 1.2M204.5 90.4l1.2 1.3M205.7 80.3l-1.2 1.2M205.7 82.8l-1.2 1.2M205.7 87.9l-1.2 1.2M205.7 90.4l-1.2 1.3M217.2 93l1.2 1.2M217.2 90.4l1.2 1.3M217.2 87.9l1.2 1.2M218.4 93l-1.2 1.2M218.4 90.4l-1.2 1.3M218.4 87.9l-1.2 1.2"/>
<path d="M205.1 112.7l1.2 1.2M205.1 115.2l1.2 1.2M206.3 112.7l-1.2 1.2M206.3 115.2l-1.2 1.2M225.5 117.7l1.2 1.3M226.7 117.7l-1.2 1.3M73.1 128.5l1.2 1.3M73.1 126l1.2 1.2M74.3 128.5l-1.2 1.3M74.3 126l-1.2 1.2M205.1 127.9l1.2 1.2M205.1 130.4l1.2 1.3"/>
<path d="M206.3 127.9l-1.2 1.2M206.3 130.4l-1.2 1.3M225.5 125.4l1.2 1.2M226.7 125.4l-1.2 1.2"/>
</g>
<text font-size="2.8" fill="#840000" x="178" y="190.5">Title: RPI REKAWAY HAT</text>
<g font-size="2.1" fill="#840000">
<text x="178" y="172">DESIGNED BY: Karlturm</text>
<text x="178" y="169">RASPBERRY PI REKAWAY HAT</text>
<text x="178" y="178">CHECKED BY: Karlturm</text>
<text x="178" y="175">DRAWN BY: Simon</text>
<text x="178" y="184">Sheet: /</text>
<text x="178" y="186.7">File: rpi_3_hat_ads.sch</text>
<text x="178" y="196.9">KiCad E.D.A. kicad (5.1.4-0)</text>
<text x="178" y="194.1">Size: A4</text>
<text x="200" y="194.1">Date: 2021-04-27</text>
<text x="263" y="194.1">Rev: v02</text>
<text x="263" y="196.9">Id: 1/1</text>
</g>
<g font-size="1.8" fill="#840000">
<text x="35" y="11.9">1</text>
<text x="85" y="11.9">2</text>
<text x="135" y="11.9">3</text>
<text x="185" y="11.9">4</text>
<text x="235" y="11.9">5</text>
<text x="285" y="11.9">6</text>
<text x="10.4" y="35.9">A</text>
<text x="285.4" y="35.9">A</text>
<text x="206.5" y="45.1">1</text>
<text x="206.5" y="47.6">3</text>
<text x="215.4" y="45.1">2</text>
<text x="215.4" y="47.6">4</text>
<text x="206.5" y="50.2">5</text>
<text x="206.5" y="52.7">7</text>
<text x="215.4" y="50.2">6</text>
<text x="215.4" y="52.7">8</text>
<text x="44.6" y="58.9">5</text>
<text x="52.2" y="58.9">1</text>
<text x="206" y="57.8">11</text>
<text x="206.5" y="55.2">9</text>
<text x="214.9" y="55.2">10</text>
<text x="214.9" y="57.8">12</text>
<text x="240.4" y="56" transform="rotate(-90 240.4 56)">3</text>
<text x="37.6" y="63.5">1</text>
<text x="50.4" y="64.2" transform="rotate(-90 50.4 64.2)">4</text>
<text x="165.3" y="65.9">5</text>
<text x="172.9" y="65.9">1</text>
<text x="206" y="60.3">13</text>
<text x="206" y="62.9">15</text>
<text x="206" y="65.4">17</text>
<text x="214.9" y="60.3">14</text>
<text x="214.9" y="62.9">16</text>
<text x="214.9" y="65.4">18</text>
<text x="246.5" y="61.6">2</text>
<text x="37.6" y="66">2</text>
<text x="171.1" y="71.2" transform="rotate(-90 171.1 71.2)">4</text>
<text x="206" y="67.9">19</text>
<text x="206" y="70.5">21</text>
<text x="214.9" y="67.9">20</text>
<text x="214.9" y="70.5">22</text>
<text x="240.4" y="68.7" transform="rotate(-90 240.4 68.7)">1</text>
<text x="206" y="73">23</text>
<text x="206" y="75.6">25</text>
<text x="214.9" y="73">24</text>
<text x="214.9" y="75.6">26</text>
<text x="206" y="78.1">27</text>
<text x="206" y="80.6">29</text>
<text x="206" y="83.2">31</text>
<text x="214.9" y="78.1">28</text>
<text x="214.9" y="80.6">30</text>
<text x="214.9" y="83.2">32</text>
<text x="10.4" y="85.9">B</text>
<text x="206" y="85.7">33</text>
<text x="206" y="88.3">35</text>
<text x="214.9" y="85.7">34</text>
<text x="214.9" y="88.3">36</text>
<text x="245.9" y="84.4">1</text>
<text x="245.9" y="87">2</text>
<text x="245.9" y="89.5">3</text>
<text x="285.4" y="85.9">B</text>
<text x="206" y="90.8">37</text>
<text x="206" y="93.3">39</text>
<text x="214.9" y="90.8">38</text>
<text x="214.9" y="93.3">40</text>
<text x="245.9" y="92.1">4</text>
<text x="42.1" y="101">1</text>
<text x="42.1" y="103.5">2</text>
<text x="42.1" y="106">3</text>
<text x="250.3" y="107.9">1</text>
<text x="42.1" y="108.6">4</text>
<text x="83.6" y="113.1" transform="rotate(-90 83.6 113.1)">8</text>
<text x="135" y="113.1" transform="rotate(-90 135 113.1)">8</text>
<text x="206" y="113">12</text>
<text x="215.6" y="110.7" transform="rotate(-90 215.6 110.7)">SH</text>
<text x="224.3" y="113">1</text>
<text x="250.3" y="110.5">2</text>
<text x="250.3" y="113">3</text>
<text x="92.2" y="118.7">2</text>
<text x="143.7" y="118.7">2</text>
<text x="183.7" y="116.2">1</text>
<text x="183.7" y="118.7">2</text>
<text x="206" y="115.6">11</text>
<text x="224.3" y="115.6">2</text>
<text x="224.3" y="118.1">3</text>
<text x="250.3" y="115.6">4</text>
<text x="40.9" y="123.9" transform="rotate(-90 40.9 123.9)">3</text>
<text x="74.4" y="121.3">4</text>
<text x="74.4" y="123.8">5</text>
<text x="91.7" y="123.8">10</text>
<text x="125.9" y="121.3">4</text>
<text x="125.9" y="123.8">5</text>
<text x="143.2" y="123.8">10</text>
<text x="183.7" y="121.3">3</text>
<text x="183.7" y="123.8">4</text>
<text x="224.3" y="120.6">4</text>
<text x="224.3" y="123.2">5</text>
<text x="224.3" y="125.7">6</text>
<text x="41.4" y="130">2</text>
<text x="74.4" y="126.4">6</text>
<text x="74.4" y="128.9">7</text>
<text x="92.2" y="128.9">1</text>
<text x="92.2" y="126.4">9</text>
<text x="125.9" y="126.4">6</text>
<text x="125.9" y="128.9">7</text>
<text x="143.7" y="128.9">1</text>
<text x="143.7" y="126.4">9</text>
<text x="206" y="128.3">10</text>
<text x="206.5" y="130.8">9</text>
<text x="224.3" y="128.3">7</text>
<text x="224.3" y="130.8">8</text>
<text x="10.4" y="135.9">C</text>
<text x="40.9" y="134.1" transform="rotate(-90 40.9 134.1)">1</text>
<text x="83.6" y="133.4" transform="rotate(-90 83.6 133.4)">3</text>
<text x="135" y="133.4" transform="rotate(-90 135 133.4)">3</text>
<text x="285.4" y="135.9">C</text>
<text x="10.4" y="185.9">D</text>
<text x="285.4" y="185.9">D</text>
<text x="35" y="199.9">1</text>
<text x="85" y="199.9">2</text>
<text x="135" y="199.9">3</text>
<text x="185" y="199.9">4</text>
<text x="235" y="199.9">5</text>
<text x="285" y="199.9">6</text>
</g>
<g font-size="1.8" fill="#008484">
<text x="195.3" y="45.9">+3V3</text>
<text x="223.3" y="46">+5V</text>
<text x="239" y="47.3">+3V3</text>
<text x="251" y="47.3">+3V3</text>
<text x="47.7" y="51.8">Q1</text>
<text x="65.6" y="52.4">+12V</text>
<text x="175.3" y="51.8">+5V</text>
<text x="223" y="50.8">GND</text>
<text x="223.3" y="48.6">+5V</text>
<text x="45" y="54.1">AON7421</text>
<text x="168.4" y="58.8">Q2</text>
<text x="196" y="56.3">GND</text>
<text x="165.6" y="61.1">AON7421</text>
<text x="223" y="61">GND</text>
<text x="241.3" y="65.9" transform="rotate(-90 241.3 65.9)">GND VDD</text>
<text x="242.1" y="62.5">DQ</text>
<text x="195.3" y="66.2">+3V3</text>
<text x="223" y="68.6">GND</text>
<text x="196" y="76.6">GND</text>
<text x="238.8" y="75.8">GND</text>
<text x="40.7" y="79">GND</text>
<text x="47.1" y="79">GND</text>
<text x="65.5" y="79">GND</text>
<text x="73.1" y="79">GND</text>
<text x="80.7" y="79">GND</text>
<text x="129" y="79">GND</text>
<text x="147.4" y="79">GND</text>
<text x="223" y="81.3">GND</text>
<text x="105.5" y="85.3">GND</text>
<text x="223" y="86.4">GND</text>
<text x="160.1" y="93">GND</text>
<text x="167.7" y="93">GND</text>
<text x="196" y="94.4">GND</text>
<text x="253.5" y="92.8">GND</text>
<text x="82.1" y="101.9">+3V3</text>
<text x="133.6" y="101.9">+3V3</text>
<text x="49.7" y="104.2">GND</text>
<text x="96.1" y="106.4">+3V3</text>
<text x="102.4" y="106.4">+3V3</text>
<text x="108.8" y="106.4">+3V3</text>
<text x="147.5" y="106.4">+3V3</text>
<text x="153.9" y="106.4">+3V3</text>
<text x="160.2" y="106.4">+3V3</text>
<text x="175.7" y="107.8">J6</text>
<text x="246.7" y="106.3">J5</text>
<text x="49.7" y="109.3">GND</text>
<text x="174.6" y="110.1">RJ11</text>
<text x="220.4" y="110.1">GND</text>
<text x="259.2" y="108.6">GND</text>
<text x="259.6" y="111.4">+3V3</text>
<text x="66.8" y="119">GND</text>
<text x="80.8" y="119.6">ALERT/RDY</text>
<text x="84.5" y="118.2" transform="rotate(-90 84.5 118.2)">VDD</text>
<text x="118.2" y="119">GND</text>
<text x="132.3" y="119.6">ALERT/RDY</text>
<text x="135.9" y="118.2" transform="rotate(-90 135.9 118.2)">VDD</text>
<text x="76.7" y="122.2">AIN0</text>
<text x="76.7" y="124.7">AIN1</text>
<text x="87.4" y="124.7">SCL</text>
<text x="128.1" y="122.2">AIN0</text>
<text x="128.1" y="124.7">AIN1</text>
<text x="138.8" y="124.7">SCL</text>
<text x="231.7" y="124">+12V</text>
<text x="231.7" y="121.5">+12V</text>
<text x="33.8" y="129.1">JP1</text>
<text x="50.1" y="129.2">+3V3</text>
<text x="76.7" y="127.2">AIN2</text>
<text x="76.7" y="129.8">AIN3</text>
<text x="84.5" y="131.2" transform="rotate(-90 84.5 131.2)">GND</text>
<text x="85.8" y="129.8">ADDR</text>
<text x="87.2" y="127.2">SDA</text>
<text x="128.1" y="127.2">AIN2</text>
<text x="128.1" y="129.8">AIN3</text>
<text x="135.9" y="131.2" transform="rotate(-90 135.9 131.2)">GND</text>
<text x="137.3" y="129.8">ADDR</text>
<text x="138.6" y="127.2">SDA</text>
<text x="82" y="141.9">GND</text>
<text x="97.2" y="141.9">GND</text>
<text x="133.4" y="141.9">GND</text>
<text x="226.1" y="139.3">GND</text>
</g>
<text font-size="1.8" x="253.9" y="85.4">+3V3</text>
<g font-size="1.4" fill="#0000c2">
<text x="192.4" y="41.9">RASPBERRY PI 3/4 CONNECTOR</text>
<text x="33.6" y="42.5">POWER SUPPLY UNIT</text>
<text x="234.9" y="43.2">TEMPERATURE SENSOR: DS18B20</text>
<text x="128.9" y="48.5">Design Parameters:</text>
<text x="128.9" y="50.2">Input Voltage: 10 - 31V</text>
<text x="128.9" y="51.8">Output Voltage: 5V</text>
<text x="128.9" y="53.5">Output Ripple: 30mV</text>
<text x="128.9" y="55.1">Output Current: 5A</text>
<text x="128.9" y="56.8">Efficiency: &gt; 90%</text>
<text x="128.9" y="58.4">Quiescent Current: 3mA</text>
<text x="236.2" y="80">SERIAL UART INTERFACE</text>
<text x="33" y="98.4">ANALOG TO DIGITAL CONVERTER: ADS1115</text>
<text x="201.3" y="99.7">RJ45 NEXTION DISPLAY</text>
<text x="242.6" y="98.4">EXTERNAL REAL TIME CLOCK</text>
</g>
<g font-size="1.4">
<text x="200.3" y="47.6">SDA</text>
<text x="192.8" y="52.7">TEMP_SENSOR</text>
<text x="200.4" y="50.2">SCL</text>
<text x="219.7" y="52.7">TXD</text>
<text x="40.9" y="57.1">VIN</text>
<text x="219.7" y="55.2">RXD</text>
<text x="256.5" y="61.6">TEMP_SENSOR</text>
<text x="219.7" y="83.2">UART_RXD</text>
<text x="195.8" y="85.7">UART_TXD</text>
<text x="250.2" y="89.5">UART_RXD</text>
<text x="250.2" y="87">UART_TXD</text>
<text x="46.4" y="101">adc_2a</text>
<text x="46.4" y="106">adc_1a</text>
<text x="39.4" y="113.7">adc_2a</text>
<text x="228" y="113">TXD</text>
<text x="255.9" y="113">SDA</text>
<text x="187.3" y="118.7">adc_2b</text>
<text x="187.3" y="116.2">adc_1b</text>
<text x="228" y="115.6">RXD</text>
<text x="255.9" y="115.6">SCL</text>
<text x="67.1" y="121.3">adc_1a</text>
<text x="67.1" y="123.8">adc_2a</text>
<text x="97.2" y="123.8">SCL</text>
<text x="118.4" y="121.3">adc_1b</text>
<text x="118.4" y="123.8">adc_2b</text>
<text x="148.6" y="123.8">SCL</text>
<text x="187.3" y="123.8">adc_4b</text>
<text x="187.3" y="121.3">adc_3b</text>
<text x="97.2" y="126.4">SDA</text>
<text x="118.4" y="126.4">adc_3b</text>
<text x="118.4" y="128.9">adc_4b</text>
<text x="148.6" y="126.4">SDA</text>
<text x="39.4" y="142.9">adc_1a</text>
</g>
<g font-size="1.4" fill="#008484">
<text x="210.7" y="43.3">J2</text>
<text x="112.2" y="59.2">U2</text>
<text x="121.7" y="59.7">C4</text>
<text x="241.9" y="56">DS18B20</text>
<text x="243.2" y="54.8">U1</text>
<text x="254.6" y="55.7">R1</text>
<text x="254.7" y="57.6">10k</text>
<text x="34.1" y="61.7">J1</text>
<text x="57.8" y="60.6">D1</text>
<text x="58" y="62.6">BZT52C10S</text>
<text x="69.8" y="63.3">C1</text>
<text x="70" y="65.2">4.7u</text>
<text x="77.4" y="63.3">C2</text>
<text x="77.6" y="65.2">4.7u</text>
<text x="85.1" y="63.3">C3</text>
<text x="85.3" y="65.2">0.01u</text>
<text x="100.7" y="64.9">ENA</text>
<text x="107.8" y="65.2" transform="rotate(-90 107.8 65.2)">VIN</text>
<text x="108.7" y="61.1">TPS5450DDA</text>
<text x="109.9" y="64.9">BOOT</text>
<text x="120.8" y="61.6">0.01u</text>
<text x="135.5" y="62.2">15uH</text>
<text x="136.3" y="60.3">L1</text>
<text x="50.8" y="69.7">R2</text>
<text x="50.9" y="71.6">10k</text>
<text x="100.7" y="68.7">NC</text>
<text x="112" y="68.7">PH</text>
<text x="132.7" y="68.9">D2</text>
<text x="132.9" y="70.8">B540C</text>
<text x="146" y="67">C5</text>
<text x="146.2" y="68.9">330u</text>
<text x="156.8" y="67.8">C6</text>
<text x="157" y="69.7">0.01u</text>
<text x="163.8" y="71.6">R3</text>
<text x="178.4" y="67.6">D3</text>
<text x="178.7" y="69.5">BZT52C10S</text>
<text x="100.7" y="72.5">NC</text>
<text x="106.5" y="73.5" transform="rotate(-90 106.5 73.5)">GND</text>
<text x="109.1" y="73.5" transform="rotate(-90 109.1 73.5)">PD</text>
<text x="110.2" y="72.5">VSNS</text>
<text x="163.9" y="73.5">10k</text>
<text x="171.5" y="76.7">R12</text>
<text x="163.8" y="83.6">R4</text>
<text x="171.6" y="78.6">10k</text>
<text x="242.4" y="82.7">J3</text>
<text x="164.1" y="85.5">3.16k</text>
<text x="36" y="105.6">J4</text>
<text x="71.1" y="110.3">C7</text>
<text x="71.2" y="112.2">0.1u</text>
<text x="84.9" y="113.2">ADS1115IDGS</text>
<text x="88" y="110.6">U3</text>
<text x="122.5" y="110.3">C8</text>
<text x="122.7" y="112.2">0.1u</text>
<text x="136.3" y="113.2">ADS1115IDGS</text>
<text x="139.5" y="110.6">U4</text>
<text x="41.3" y="119.8">1k</text>
<text x="41.3" y="117.9">R11</text>
<text x="99.7" y="114.1">R5</text>
<text x="99.8" y="116">10k</text>
<text x="106" y="114.1">R6</text>
<text x="106.1" y="116">10k</text>
<text x="112.4" y="114.1">R7</text>
<text x="112.5" y="116">10k</text>
<text x="151.1" y="114.1">R8</text>
<text x="151.2" y="116">10k</text>
<text x="157.5" y="114.1">R9</text>
<text x="157.6" y="116">10k</text>
<text x="163.9" y="114.1">R10</text>
<text x="163.9" y="116">10k</text>
<text x="41.3" y="137.6">R13</text>
<text x="101" y="132.5">R15</text>
<text x="101.1" y="134.4">10k</text>
<text x="208.1" y="135.9">RJ45_LED_Shielded_x2</text>
<text x="41.3" y="139.5">1k</text>
<text x="214.6" y="138.2">J7A</text>
</g>
<g font-size="1.4" fill="#840084">
<text x="56.9" y="64.3">BZT52C10S</text>
<text x="177.6" y="71.3">BZT52C10S</text>
<text x="204.6" y="109.9">RJ45-B-1*1</text>
</g>
<g font-size="1.4" fill="#840000">
<text x="98" y="64.1">5</text>
<text x="107.1" y="61" transform="rotate(-90 107.1 61)">7</text>
<text x="115.8" y="64.1">1</text>
<text x="98" y="67.9">2</text>
<text x="98" y="71.7">3</text>
<text x="115.8" y="71.7">4</text>
<text x="115.8" y="67.9">8</text>
<text x="105.8" y="76.2" transform="rotate(-90 105.8 76.2)">6</text>
<text x="108.3" y="76.2" transform="rotate(-90 108.3 76.2)">9</text>
</g>
<g font-size="1.1" fill="#840084">
<text x="133.3" y="66">SRR1280-150M</text>
<text x="146" y="70.5">EE0GA331WP</text>
<text x="133.5" y="72.4">B540C-13-F</text>
</g>
<g font-size="1.1" fill="#0000c2">
<text x="146.7" y="130.8">Notes:</text>
<text x="91.4" y="135.3">Notes:</text>
<text x="91.4" y="136.5">Default I²C address = 1001000</text>
<text x="146.7" y="132.1">Set I²C to address = 1001010</text>
</g>
<g font-size=".8" fill="#0000c2">
<text x="84.5" y="66.4">Notes:</text>
<text x="84.5" y="67.5">The ENA pin has an</text>
<text x="84.5" y="68.5">internal pullup current</text>
<text x="84.5" y="69.5">source, allowing the</text>
<text x="84.5" y="70.5">user to float the ENA pin</text>
</g>
</svg>
